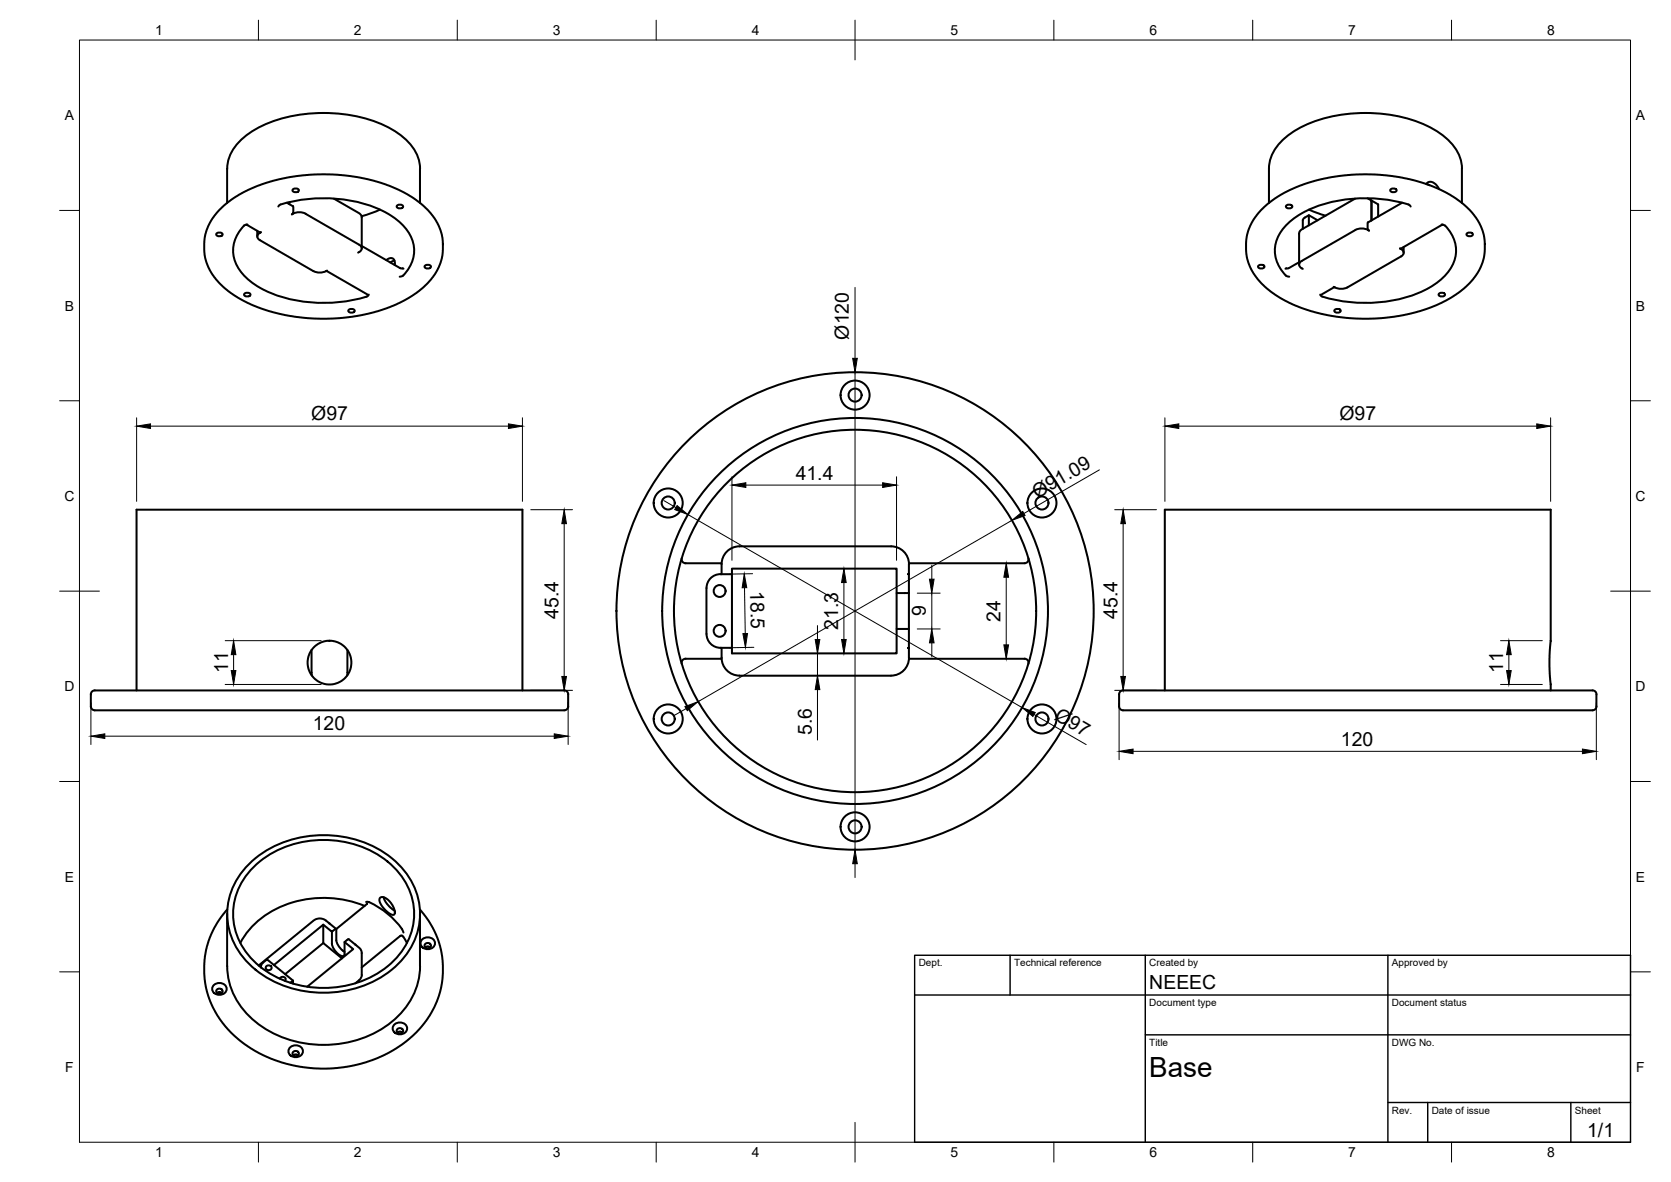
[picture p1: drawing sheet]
<svg xmlns="http://www.w3.org/2000/svg" width="420mm" height="297mm" viewBox="0 0 420 297" stroke-linecap="round" stroke-linejoin="round" font-family="sans-serif">
<!-- layer: Visible -->
<g fill="none" stroke="#000" stroke-width=".51">
<path d="M54.4 58.7a.84 .84 0 0 1 .9-.3 .84 .84 0 0 1 .6 .7 .84 .84 0 0 1-.8 .3 .84 .84 0 0 1-.7-.7zM55.1 52.8l3.6-3 3.7-2.1 4.6-1.8 4-1 5.3-.8 4.7-.3 5.4 .3 5.3 .8 4 1 4.6 1.8 3.7 2.1 3.6 3 2.1 2.7 1.3 3 .4 2.6-.1 2.1-.2 1.8-.8 2.1-.9 1.7-1 1.4-1.8 1.9-1.9 1.5-2.2 1.4-2.8 1.5-2.4 .9-6.2 1.8-5.7 .8-6.2 .1-5.1-.5-2.5-.4-6.2-1.8-2.4-.9-2.8-1.5-2.2-1.4-1.9-1.5-1.8-1.9-1-1.4-.9-1.7-.8-2.1-.2-2.2 .1-3 .4-1.9 .9-1.9zM57.1 42.4v8.6M57.1 42.4a11.3 11.3 0 0 1 5.7-9 35.9 35.9 0 0 1 25-4.5 25.3 25.3 0 0 1 15.5 7.5 9.6 9.6 0 0 1 2.3 6M61.3 56.7a8.5 8.5 0 0 0 .2 12.7 25.9 25.9 0 0 0 15.8 6.5 37.8 37.8 0 0 0 14.9-1.4M61.8 56.5l3.5 1.9M62.2 56.4l-.9 .3M64.7 58v1.4M65.3 58.5a.97 .97 0 0 0-.6 .9 .97 .97 0 0 0 .6 1M65.4 58.4h.2l-.3 .1M70 51.9l.2-.3a35.8 35.8 0 0 1 27.3 2.1 11.8 11.8 0 0 1 6.6 8.5 8.9 8.9 0 0 1-2.9 7.2l-.7 .1M72.1 51l1.6 .9-.1 1.7"/>
<path d="M72.8 50.8v.5M73.6 47.7a.84 .84 0 0 1 .9-.4 .84 .84 0 0 1 .6 .7 .84 .84 0 0 1-.9 .3 .84 .84 0 0 1-.6-.6zM73.6 53.7l-.2 .2M73.6 51.8h.1M73.7 53.6l-.3 .3M73.7 53.7l1.6-.4 1.6 .4M76.8 53.7l13.5 7.8M83.9 49.9l6.3 3.6a1.28 1.28 0 0 1 .8 1.2v7.7M95.6 52.7l-4.7 1.6M99.8 51.7a.84 .84 0 0 1 .9-.3 .84 .84 0 0 1 .6 .7 .84 .84 0 0 1-.9 .3 .84 .84 0 0 1-.6-.7zM105.6 42.4v8.6M317.1 52.8l3.6-3 3.7-2.1 4.2-1.7 4.3-1.1 5.3-.8 4.8-.3 5.4 .3 5.3 .8 4.3 1.1 4.3 1.7 3.7 2.1 3.5 3 2.2 2.7 1.2 3 .4 2.6v2.1l-.2 1.8-.8 2.1-.9 1.7-1 1.4-1.8 1.9-2 1.5-2.2 1.4-5.1 2.4-6.3 1.8-5.7 .8-3.2 .1-4.8-.1-6.4-1-5.5-1.6-2.4-.9-2.8-1.5-2.2-1.4-1.9-1.5-1.8-1.9-1.1-1.4-.9-1.7-.7-2.1-.3-2.2 .1-2.8 .5-2.1 .8-1.9z"/>
<path d="M319.1 42.4a11.3 11.3 0 0 1 5.7-9 36 36 0 0 1 25-4.5 25.3 25.3 0 0 1 15.5 7.5 9.6 9.6 0 0 1 2.3 6M319.1 42.4v8.6M323.4 51.7a.84 .84 0 0 1 .9-.3 .84 .84 0 0 1 .6 .7 .84 .84 0 0 1-.9 .3 .84 .84 0 0 1-.6-.7zM329.1 56.6v-2.5l-1.5 1v2.4M329.1 54.1l2.2 1.3M329.1 52.7l4.2 1.5M340.7 49.9l-13.8 8.1-.3 .7v7.8M340.8 57.8l-13.5 7.8a1.03 1.03 0 0 0-.6 1.1 1.03 1.03 0 0 0 .9 .9M340.8 57.8l1.6-.4 1.6 .4M343.9 49.8l2.6 1.6v3M344 55.9l-.1 1.6 .3 .5-.2-.2M344 55.9h.1"/>
<path d="M344.8 50.3v.3zM344.8 50.6v4.8M349.6 47.7a.84 .84 0 0 1 .9-.4 .84 .84 0 0 1 .6 .7 .84 .84 0 0 1-.9 .3 .84 .84 0 0 1-.6-.6zM352.6 51l-8.6 4.9M354.7 51.9l-.3-.3a35.6 35.6 0 0 0-27.2 2.1 11.8 11.8 0 0 0-6.6 8.5 9.1 9.1 0 0 0 2.9 7.2l.7 .1M358.6 46.3l.7-.6 .8 .1 1.1 .7 .7 1M358.8 46.3l.6 .2M362.5 56.4l.5 .1a8.4 8.4 0 0 1 .3 12.9 26 26 0 0 1-15.8 6.5 37.9 37.9 0 0 1-15-1.4M362.8 56.5l-10.5 6-.3-.1a1.04 1.04 0 0 1 .9 .9 1.04 1.04 0 0 1-.6 1.1l-13.5 7.8-1.6 .4-1.1-.2-.8-.3M367.6 42.4v8.6M368.8 58.7a.84 .84 0 0 1 .9-.3 .84 .84 0 0 1 .6 .7 .84 .84 0 0 1-.9 .3 .84 .84 0 0 1-.6-.7zM61.4 73.9a.84 .84 0 0 1 .9-.4 .84 .84 0 0 1 .6 .7 .84 .84 0 0 1-.8 .3 .84 .84 0 0 1-.7-.6z"/>
<path d="M65.3 60.4l13.5 7.7 1.6 .4 1.1-.2 .8-.3M82.1 68.1l10.3 5.9M87.6 77.9a.84 .84 0 0 1 .9-.3 .84 .84 0 0 1 .6 .7 .84 .84 0 0 1-.8 .3 .84 .84 0 0 1-.7-.7zM90.3 63.3l-.3 .2M90.3 61.5a.97 .97 0 0 1 .7 .9 .97 .97 0 0 1-.7 .9M91 61.8l9.6 5.6 .9 .1M92.7 74l-.5 .5M97.1 65.4a1.18 1.18 0 0 1 1.2-.6 1.18 1.18 0 0 1 .9 .8l.1 1M99.2 65.5l-1.1 .5M106.8 66.8a.84 .84 0 0 1 .9-.3 .84 .84 0 0 1 .6 .7 .84 .84 0 0 1-.9 .3 .84 .84 0 0 1-.6-.7zM316.4 66.8a.84 .84 0 0 1 .9-.3 .84 .84 0 0 1 .6 .7 .84 .84 0 0 1-.9 .3 .84 .84 0 0 1-.6-.7zM326.6 65.9l-2.5 1.5-.9 .1"/>
<path d="M332 74l.5 .5M335.5 72.2l-3.2 1.8M335.6 77.9a.84 .84 0 0 1 .8-.3 .84 .84 0 0 1 .7 .7 .84 .84 0 0 1-.9 .3 .84 .84 0 0 1-.6-.7zM352.9 62.1v1.4M361.8 73.9a.84 .84 0 0 1 .9-.4 .84 .84 0 0 1 .6 .7 .84 .84 0 0 1-.9 .3 .84 .84 0 0 1-.6-.6zM171.4 140.2a1.01 1.01 0 0 0 1 1.3h9M181.2 144.3a3.5 3.5 0 0 0-3.6 3.5l.1 11.5a3.5 3.5 0 0 0 3.4 3.5h2.9v-18.5h-2.9M181.4 144.3a6.8 6.8 0 0 1 1.1-5.4 4.5 4.5 0 0 1 3.4-1.6h38.2a4.5 4.5 0 0 1 4.4 4.5v2.5h-.2h.2v4.7M184 144.3v-1.4h41.4v6.1h3.1M225.4 149v9.1M228.5 149v9.1h-3.1v6.1h-41.4v-1.4M228.5 158.1v4.7h-.2h.2v2.5"/>
<path d="M258.6 140.2a1.01 1.01 0 0 1-1 1.3h-29.1M23.1 173.8l.7-.3h117a1.99 1.99 0 0 1 2 .6l.1 3.4a1.39 1.39 0 0 1-1.7 1h-116.3a1.9 1.9 0 0 1-2-.6l-.1-3.4zM34.3 173.5v-45.4h97.1v45.4M78.3 163.4v5.6M78.4 169v.8M87.4 163.4v5.6M87.4 169l-.1 .8M172.4 165.6h9M172.4 165.5a1.01 1.01 0 0 0-1 1.3M181.4 162.8v2.5M181.4 165.3a4.5 4.5 0 0 0 4.5 4.5h38.1a4.5 4.5 0 0 0 4.6-4.5M228.5 165.6h29.1"/>
<path d="M257.6 165.5a1.01 1.01 0 0 1 1 1.3M281.7 173.8l.7-.3h117a1.99 1.99 0 0 1 1.9 .6l.1 3.4a1.39 1.39 0 0 1-1.6 1h-116.4a1.9 1.9 0 0 1-1.9-.6l-.1-3.4zM292.9 173.5v-45.4h97v32.9l-.3 4.5 .3 8M62.8 216.9a27.9 27.9 0 0 1 37.1 0 17.3 17.3 0 0 1-1.4 26.8 28.1 28.1 0 0 1-35.7-1.3 17.1 17.1 0 0 1 0-25.5zM63.9 217.8a26.2 26.2 0 0 1 35 0 16.2 16.2 0 0 1-1.4 25 26.3 26.3 0 0 1-33.6-1.2 16.1 16.1 0 0 1 0-23.8zM57.1 229.7v13.1M57.1 228.6l-2.2 2.8-1.7 3.1-1.2 3.5-.6 3.1v3.5l.5 3.9 1 3.2 1.7 3.3 2.3 3.2 2.3 2.3 2.3 1.9 3.8 2.4 2.9 1.3 3.8 1.2 4.2 .9 4.4 .3 4-.1 4.4-.7 4.5-1.2 3.2-1.4 3.1-1.7 3.2-2.5 2.4-2.3 2.6-3.3 1.8-3.6 1-3.2 .6-3.9-.1-3.2-.6-3.6-1-2.8-1.6-3.2-2.5-3.2M81.3 232.4v4.6l4.7 3.8M81.3 237l-9.6 7.8M82.8 232v.1M83.5 234.2v3a3.9 3.9 0 0 0 2.8 3.1l.4-.5M84.2 233.5l-.7 .7-2.2-1.8-12.4 10.1"/>
<path d="M84.2 233.5h.4v2.8a4.5 4.5 0 0 0 2.1 2.9M86.6 236.7v3.1M87.4 236.1l-.8 .6 2.2 1.8-11.6 9.5M87.4 236.1l.3-.1 2.6 2.2 .6 .8v6.4l-.6 .9M89.4 237.4h-.1M91.7 227.7a26.5 26.5 0 0 0-27.5 4.3l-2.5 2.9-1.3 2.1M92.1 226.7l.3-.1a17.9 17.9 0 0 1 8.6 6.8M92.3 227l-7.8 6.4-3.1-2.4-1.1-.2-1.2 .4-14.1 11.5M95.6 225.6l.3-.2 .6 .1 1.1 .6 1.1 1.3 .6 1.8a.64 .64 0 0 1-.4 .8 .64 .64 0 0 1-.8-.3l-1-.8-1.2-1.3-.5-1.3zM96.5 225.5l.8 1.6 1.9 1.8M101 233.4l.5 .9M102.3 237l-.9-1.6-.4-.3-.3 .1-9.7 7.9"/>
<path d="M105.6 229.7v13.1a19.2 19.2 0 0 1-10.9 16.5 28.4 28.4 0 0 1-31.1-3.1 18 18 0 0 1-6.5-13.4M106.3 236a1.81 1.81 0 0 1 2-.3 1.81 1.81 0 0 1 1 1.7 1.91 1.91 0 0 1-1.9 1.1 1.91 1.91 0 0 1-1.7-1.5zM106.9 238.1l.7-.3 .6 .3M107 237.2a.72 .72 0 0 1 1.1-.1 .72 .72 0 0 1-.2 1.2 .71 .71 0 0 1-.9-.2 .71 .71 0 0 1 0-.9zM53.9 247.5a1.81 1.81 0 0 1 2-.4 1.81 1.81 0 0 1 1 1.8 1.91 1.91 0 0 1-1.9 1.1 1.91 1.91 0 0 1-1.7-1.5zM54.5 249.5l.7-.2 .6 .2M54.6 248.6a.72 .72 0 0 1 1.1 0 .72 .72 0 0 1-.2 1.1 .71 .71 0 0 1-.9-.1 .71 .71 0 0 1 0-1zM66.1 241.9l1-.8 6.6 5.3M66.1 241.9l-.4 .6-.1 .6v-.2M67 242.8a.66 .66 0 0 1 1.1-.1 .66 .66 0 0 1-.3 1.1h-.2a.6 .6 0 0 1-.7-.3 .6 .6 0 0 1 .1-.7zM70.4 246a.7 .7 0 0 1 .9-.5 .7 .7 0 0 1 .3 1M73 247l.7-.6v.8"/>
<path d="M90.3 246.3l-1 .8M99.3 257.4a1.81 1.81 0 0 1 2-.3 1.81 1.81 0 0 1 1 1.7 1.91 1.91 0 0 1-1.9 1.1 1.91 1.91 0 0 1-1.7-1.5zM99.9 259.5l.7-.3 .6 .3M100 258.6a.72 .72 0 0 1 1.1-.1 .72 .72 0 0 1-.2 1.2 .71 .71 0 0 1-.9-.2 .71 .71 0 0 1 0-.9zM73.1 263.1a1.81 1.81 0 0 1 2-.3 1.81 1.81 0 0 1 1 1.8 1.91 1.91 0 0 1-1.9 1.1 1.91 1.91 0 0 1-1.7-1.5zM73.7 265.2l.6-.2 .7 .2M73.8 264.3a.72 .72 0 0 1 1.1 0 .72 .72 0 0 1-.2 1.1 .71 .71 0 0 1-.9-.2 .71 .71 0 0 1 0-.9z"/>
<circle cx="215" cy="99.3" r="1.64"/>
<circle cx="215" cy="99.3" r="3.7"/>
<circle cx="168" cy="126.4" r="1.64"/>
<circle cx="168" cy="126.4" r="3.7"/>
<circle cx="262" cy="126.4" r="1.64"/>
<circle cx="262" cy="126.4" r="3.7"/>
<circle cx="180.9" cy="158.5" r="1.49"/>
<circle cx="180.9" cy="148.5" r="1.49"/>
<circle cx="215" cy="153.5" r="45.5"/>
<circle cx="215" cy="153.5" r="48.5"/>
<circle cx="215" cy="153.5" r="60"/>
<circle cx="82.8" cy="166.5" r="5.5"/>
<circle cx="168" cy="180.7" r="1.64"/>
<circle cx="168" cy="180.7" r="3.7"/>
<circle cx="262" cy="180.7" r="1.64"/>
<circle cx="262" cy="180.7" r="3.7"/>
<circle cx="215" cy="207.8" r="1.64"/>
<circle cx="215" cy="207.8" r="3.7"/>
</g>
<!-- layer: BORDER -->
<g fill="none" stroke="#000" stroke-width=".25">
<path d="M20 10.1h390v276.9h-390zM65 5.1v5M115 5.1v5M165 5.1v5M215 5.1v10M265 5.1v5M315 5.1v5M365 5.1v5M15 52.9h5M410 52.9h5M15 100.7h5M410 100.7h5"/>
<path d="M15 148.6h10M405 148.6h10M15 196.4h5M410 196.4h5M15 244.2h5M410 244.2h5M65 287v5M115 287v5M165 287v5M215 282.1v9.9M265 287v5M315 287v5"/>
<path d="M365 287v5"/>
</g>
<!-- layer: TITLEBLOCK -->
<path d="M230 240.1h180v46.9h-180zM230 250h180M254 240.1v9.9M288 240.1v46.9M349 240.1v46.9M288 260.1h122M349 277.1h61M359 277.1v9.9M395 277.1v9.9" fill="none" stroke="#000" stroke-width=".36"/>
<!-- layer: FD_Dimensions -->
<g fill="none" stroke="#000" stroke-width=".25">
<path d="M215 72.2v17.9M215 93.6v120M34.4 105v21M37.8 107.1h90M131.4 105v21M184 119.8v21M225.4 119.8v21M276.4 118.1l-18.9 10.9M292.9 105v21M296.4 107.1h90M389.9 105v21M133.5 128.1h10.5"/>
<path d="M141.9 131.6v38.4M166.9 125.8l3 1.8M173 129.3l84 48.5M187.5 121.9h34.4M254.4 130.8l-78.9 45.5M280.3 128.1h10.5M282.4 131.6v38.4M187.2 147.7l.2 11.5M189.2 144.2l-6 .1M205.5 157.2v3.5M212.2 146.4v14.3M230.6 149.1h5.8"/>
<path d="M230.6 158.1h5.8M234.3 142.1v3.4M234.3 149.1v9M253 145.1v17M22.9 176.6v10.5M56.6 161h24.2M56.6 172h24.2M58.7 164.5v4M133.5 173.5h10.5M142.9 176.6v10.5M172.5 178.1l-3 1.7M189.5 162.7l-6 .1"/>
<path d="M205.5 164.2v5.6M205.5 173.3v12.7M234.3 161.6v3.4M260 179.6l13.1 7.5M280.3 173.5h10.5M281.4 176.6v14.3M377.3 161h10.5M377.3 172h10.5M379.4 164.5v4M401.4 176.6v14.3M26.4 185h113M284.9 188.8h113"/>
<path d="M215 217.1v3.4"/>
</g>
<g fill="#000" stroke="#000" stroke-width=".25">
<path d="M214.4 90.1h1.2l-.6 3.5zM34.4 107.1l3.4-.6v1.2zM127.8 106.5l3.6 .6-3.6 .6zM292.9 107.1l3.5-.6v1.2zM386.4 106.5l3.5 .6-3.5 .6zM141.9 128.1l.5 3.5h-1.1zM170.2 127l2.8 2.3-3.3-1.2zM184 121.9l3.5-.6v1.2zM221.9 121.3l3.5 .6-3.5 .6zM254.4 130.8l2.8-2.3 .5 1zM282.4 128.1l.6 3.5h-1.2zM187.1 144.2l.7 3.5h-1.2z"/>
<path d="M186.8 159.2h1.2l-.6 3.5zM212.2 142.9l.6 3.5h-1.2zM233.7 145.5h1.2l-.6 3.6zM253 141.5l.6 3.6h-1.2zM58.7 161l.6 3.5h-1.2zM58.1 168.5h1.2l-.6 3.5zM141.3 170h1.1l-.5 3.5zM172.2 177.6l3.3-1.3-2.7 2.3zM205 160.7h1.1l-.6 3.5zM205.5 169.8l.6 3.5h-1.1zM211.6 160.7h1.2l-.6 3.5zM234.3 158.1l.6 3.5h-1.2z"/>
<path d="M252.4 162.1h1.2l-.6 3.5zM257 177.8l3.3 1.3-.6 1zM281.8 170h1.2l-.6 3.5zM379.4 161l.6 3.5h-1.2zM378.8 168.5h1.2l-.6 3.5zM22.9 185l3.5-.6v1.2zM139.4 184.4l3.5 .6-3.5 .6zM281.4 188.8l3.5-.6v1.2zM397.9 188.2l3.5 .6-3.5 .6zM215 213.6l.6 3.5h-1.2z"/>
</g>
<text font-size="7" x="289" y="270.6">Base</text>
<g font-size="4.9">
<text x="213.4" y="85.4" transform="rotate(-90 213.4 85.4)">Ø120</text>
<text x="78.3" y="105.6">Ø97</text>
<text x="336.8" y="105.6">Ø97</text>
<text x="200.1" y="120.5">41.4</text>
<text x="260.8" y="125.4" transform="rotate(-30 260.8 125.4)">Ø91.09</text>
<text x="188.7" y="148.5" transform="rotate(89 188.7 148.5)">18.5</text>
<text x="140.4" y="155.5" transform="rotate(-90 140.4 155.5)">45.4</text>
<text x="232.8" y="154.9" transform="rotate(-90 232.8 154.9)">9</text>
<text x="280.9" y="155.5" transform="rotate(-90 280.9 155.5)">45.4</text>
<text x="210.7" y="158.3" transform="rotate(-90 210.7 158.3)">21.3</text>
<text x="251.6" y="156.2" transform="rotate(-90 251.6 156.2)">24</text>
<text x="57.3" y="169" transform="rotate(-90 57.3 169)">11</text>
<text x="378" y="169" transform="rotate(-90 378 169)">11</text>
<text x="78.6" y="183.5">120</text>
<text x="204.1" y="184.8" transform="rotate(-90 204.1 184.8)">5.6</text>
<text x="264.9" y="180.6" transform="rotate(30 264.9 180.6)">Ø97</text>
<text x="337.2" y="187.4">120</text>
<text x="289" y="248.5">NEEEC</text>
<text x="399.1" y="285.7">1/1</text>
</g>
<g font-size="3.5">
<text x="39" y="8.8">1</text>
<text x="89" y="8.8">2</text>
<text x="139" y="8.8">3</text>
<text x="189" y="8.8">4</text>
<text x="239" y="8.8">5</text>
<text x="289" y="8.8">6</text>
<text x="339" y="8.8">7</text>
<text x="389" y="8.8">8</text>
<text x="16.3" y="30.2">A</text>
<text x="411.3" y="30.2">A</text>
<text x="16.3" y="78">B</text>
<text x="411.3" y="78">B</text>
<text x="16.2" y="125.9">C</text>
<text x="411.2" y="125.9">C</text>
<text x="16.2" y="173.7">D</text>
<text x="411.2" y="173.7">D</text>
<text x="16.3" y="221.6">E</text>
<text x="411.3" y="221.6">E</text>
<text x="16.4" y="269.4">F</text>
<text x="411.4" y="269.4">F</text>
<text x="39" y="290.8">1</text>
<text x="89" y="290.8">2</text>
<text x="139" y="290.8">3</text>
<text x="189" y="290.8">4</text>
<text x="239" y="290.8">5</text>
<text x="289" y="290.8">6</text>
<text x="339" y="290.8">7</text>
<text x="389" y="290.8">8</text>
</g>
<g font-size="2.5">
<text x="231" y="242.9">Dept.</text>
<text x="255" y="242.9">Technical reference</text>
<text x="289" y="242.9">Created by</text>
<text x="350" y="242.9">Approved by</text>
<text x="289" y="252.8">Document type</text>
<text x="350" y="252.8">Document status</text>
<text x="289" y="262.9">Title</text>
<text x="350" y="262.9">DWG No.</text>
<text x="350" y="279.9">Rev.</text>
<text x="360" y="279.9">Date of issue</text>
<text x="396" y="279.9">Sheet</text>
</g>
</svg>
